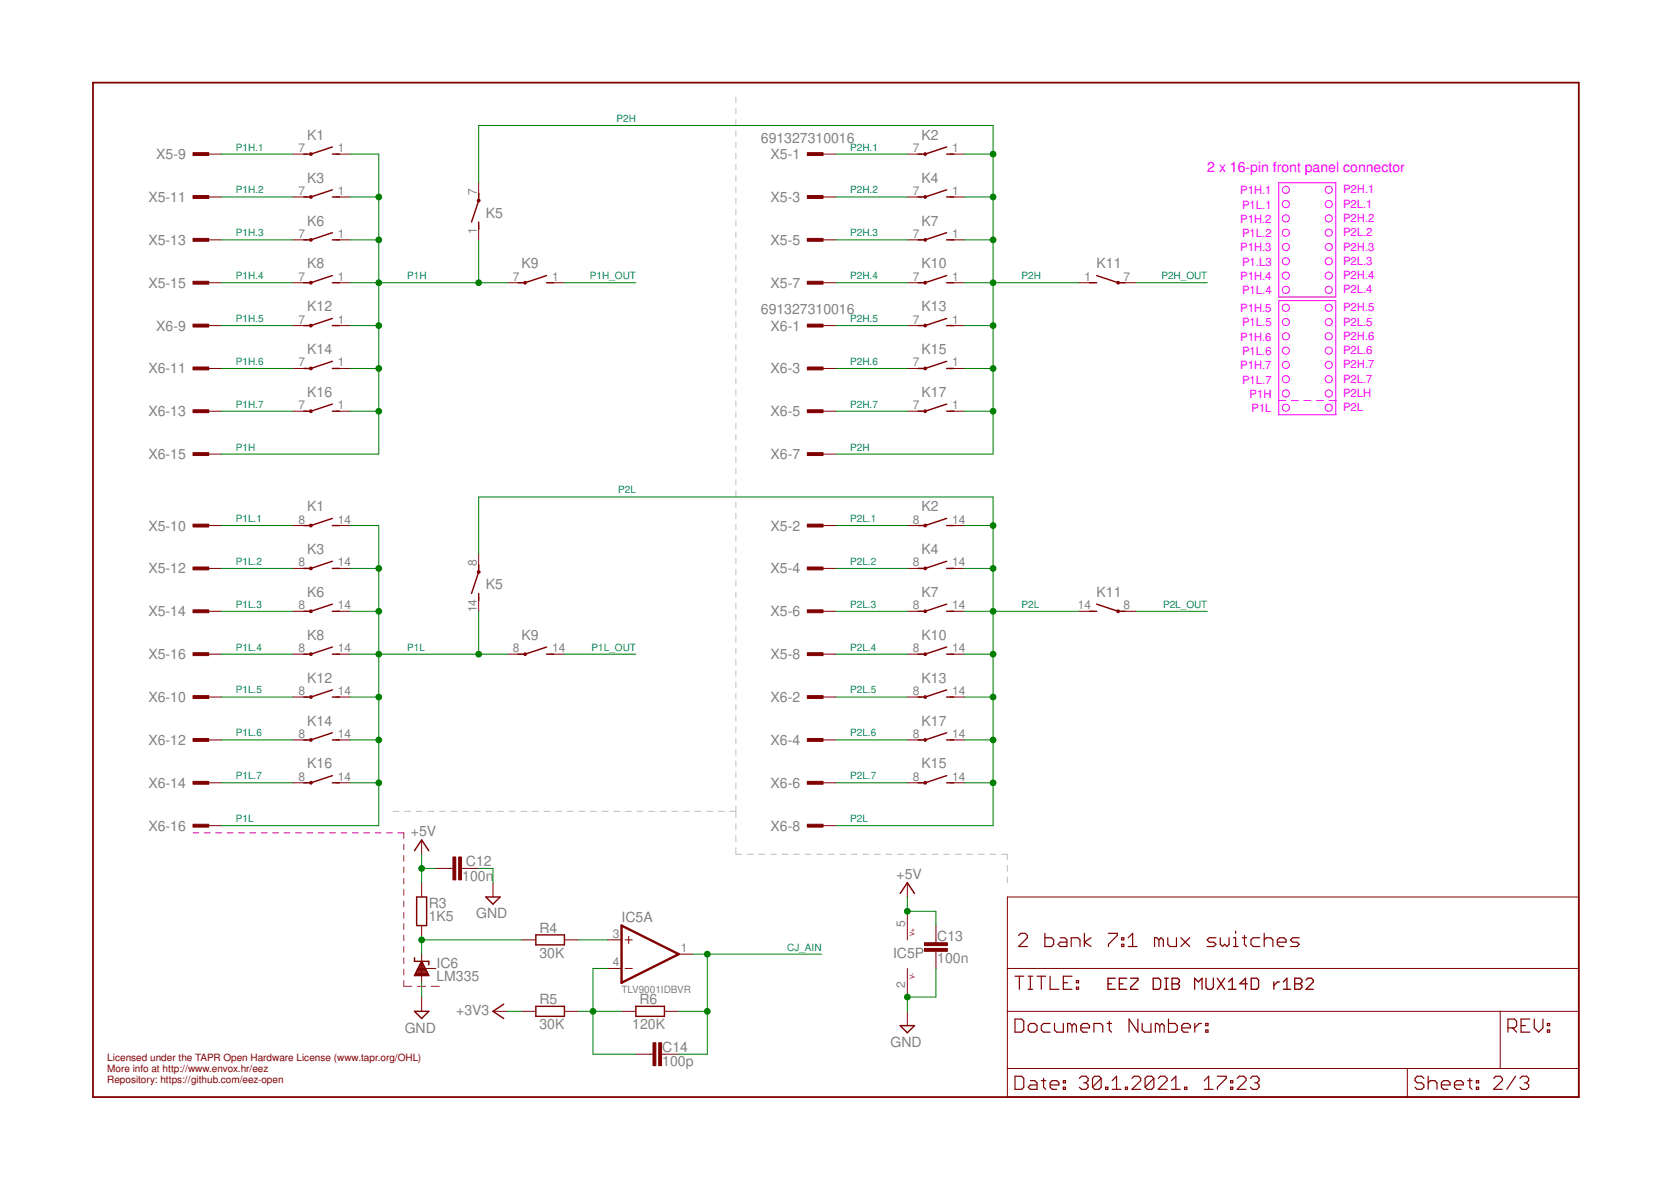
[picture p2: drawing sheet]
<svg xmlns="http://www.w3.org/2000/svg" width="297mm" height="210mm" viewBox="0 0 297 210" stroke-linecap="round" stroke-linejoin="round" font-family="sans-serif">
<g fill="none" stroke="#c0c0c0" stroke-width=".18">
<path d="M130.8 17.2v1M130.8 19.2v1M130.8 21.2v1M130.8 23.2v1M130.8 25.2v1M130.8 27.2v1M130.8 29.2v1M130.8 31.2v1M130.8 33.2v1M130.8 35.2v1M130.8 37.2v1M130.8 39.2v1"/>
<path d="M130.8 41.2v1M130.8 43.2v1M130.8 45.2v1M130.8 47.2v1M130.8 49.2v1M130.8 51.2v1M130.8 53.2v1M130.8 55.2v1M130.8 57.2v1M130.8 59.2v1M130.8 61.2v1M130.8 63.2v1"/>
<path d="M130.8 65.2v1M130.8 67.2v1M130.8 69.2v1M130.8 71.2v1M130.8 73.2v1M130.8 75.2v1M130.8 77.2v1M130.8 79.2v1M130.8 81.2v1M130.8 83.2v1M130.8 85.2v1M130.8 87.2v1"/>
<path d="M130.8 89.2v1M130.8 91.2v1M130.8 93.2v1M130.8 95.2v1M130.8 97.2v1M130.8 99.2v1M130.8 101.2v1M130.8 103.2v1M130.8 105.2v1M130.8 107.2v1M130.8 109.2v1M130.8 111.2v1"/>
<path d="M130.8 113.2v1M130.8 115.2v1M130.8 117.2v1M130.8 119.2v1M130.8 121.2v1M130.8 123.2v1M130.8 125.2v1M130.8 127.2v1M130.8 129.2v1M130.8 131.2v1M130.8 133.2v1M130.8 135.2v1"/>
<path d="M130.8 137.2v1M130.8 139.2v1M69.9 144.2h1M71.9 144.2h1.1M74 144.2h1.1M76.1 144.2h1M78.1 144.2h1.1M80.2 144.2h1.1M82.3 144.2h1M84.3 144.2h1.1M86.4 144.2h1M88.5 144.2h1"/>
<path d="M90.5 144.2h1.1M92.6 144.2h1M94.6 144.2h1.1M96.7 144.2h1.1M98.8 144.2h1M100.8 144.2h1.1M102.9 144.2h1.1M105 144.2h1M107 144.2h1.1M109.1 144.2h1.1M111.2 144.2h1M113.2 144.2h1.1"/>
<path d="M115.3 144.2h1.1M117.3 144.2h1.1M119.4 144.2h1.1M121.5 144.2h1.1M123.5 144.2h1.1M125.6 144.2h1.1M127.7 144.2h1.1M129.8 144.2h1M130.8 141.2v1M130.8 143.2v2.2M130.8 146.3v1.2M130.8 148.5v1.2"/>
<path d="M130.8 150.7v1.1h1.1M132.9 151.8h1M134.9 151.8h1.1M137 151.8h1M139 151.8h1.1M141.1 151.8h1M143.1 151.8h1.1M145.2 151.8h1M147.2 151.8h1.1M149.3 151.8h1M151.3 151.8h1.1M153.4 151.8h1"/>
<path d="M155.4 151.8h1.1M157.5 151.8h1M159.5 151.8h1.1M161.6 151.8h1M163.6 151.8h1.1M165.7 151.8h1.1M167.7 151.8h1.1M169.8 151.8h1.1M171.9 151.8h1M173.9 151.8h1.1M176 151.8h1M178 151.8h1.1v1"/>
<path d="M179.1 153.8v1.1M179.1 155.9v1"/>
</g>
<g fill="none" stroke="#800000" stroke-width=".21">
<path d="M180.4 173.5h1.6M181.1 166.3l.4-.4h.7l.4 .4v.4l-1.5 1.5h1.5M181.2 173.5v2.3M182.8 173.5h.8M182.8 175.8h.8M183.2 173.5v2.3M184.3 173.5h1.6M185.1 173.5v2.3M185.7 165.9v2.3h1.2l.4-.4v-.8l-.4-.3h-1.2M186.7 173.5v2.3h1.5M188.5 166.7h.8l.4 .3v1.2h-1.2l-.4-.4 .4-.4h1.2M189 174.7h.8"/>
<path d="M190.4 168.2v-1.5h1.2l.4 .3v1.2M190.6 173.5h-1.6v2.3h1.6M191.3 175.5h.4v.3h-.4zM191.3 174.3h.4v.4h-.4zM192.8 165.9v2.3M193.9 166.7l-1.1 .7 1.1 .8M197 165.9h1.6v.4l-1.6 1.5v.4M199.4 167.8h.4v.4h-.4zM199.4 166.7h.4v.3h-.4zM200.6 168.2h1.5M200.6 166.7l.7-.8v2.3M206 167l-.4-.3h-.4v1.5"/>
<path d="M206 167v1.2M206 167l.4-.3 .4 .3v1.2M207.6 166.7v1.1l.4 .4h1.1v-1.5M209.9 166.7l1.6 1.5M211.5 166.7l-1.6 1.5M216.2 166.7h-1.2l-.4 .3 .4 .4h.8l.4 .4-.4 .4h-1.2M216.9 166.7v1.1l.4 .4 .4-.4 .4 .4 .4-.4v-1.1M219.3 168.2h.7M219.3 166.7h.3v1.5M219.6 165.5v.4M220.8 166.7h.8M221.2 166.3v1.5l.4 .4"/>
<path d="M223.9 166.7h-1.1l-.4 .3v.8l.4 .4h1.1M224.7 167l.4-.3h.8l.4 .3v1.2M224.7 165.9v2.3M227.1 167.4h1.5v-.4l-.4-.3h-.7l-.4 .3v.8l.4 .4h.7M230.9 166.7h-1.1l-.4 .3 .4 .4h.8l.3 .4-.3 .4h-1.2M180.4 181.1h1.2l.4 .4v1.6l-.4 .4h-1.2zM180.4 191.3h1.2l.4 .4v1.5l-.4 .4h-1.2zM182.8 182.3l.4-.4h.7l.4 .4v.8l-.4 .4h-.7l-.4-.4zM183.2 192.1h.7l.4 .3v1.2h-1.1l-.4-.4 .4-.4h1.1M185.1 192.1h.8M185.5 191.7v1.5l.4 .4M186.7 192.8h1.5v-.4l-.4-.3h-.8l-.3 .3v.8l.3 .4h.8"/>
<path d="M186.7 181.9h-1.2l-.4 .4v.8l.4 .4h1.2M187.5 181.9v1.2l.3 .4h1.2v-1.6M189 193.2h.4v.4h-.4zM189 192.1h.4v.3h-.4zM190.6 182.3l-.4-.4h-.4v1.6M190.6 182.3l.4-.4 .3 .4v1.2M190.6 182.3v1.2M191.9 191.7l.4-.4h.7l.4 .4v.4l-.4 .3M192.1 182.7h1.6v-.4l-.4-.4h-.8l-.4 .4v.8l.4 .4h.8M192.6 192.4h.4M193 192.4l.4 .4v.4l-.4 .4h-.7l-.4-.4M194.5 183.5v-1.6h1.1l.4 .4v1.2"/>
<path d="M195.7 191.7v1.5l-.3 .4h-.8l-.4-.4M195.7 191.7l-.3-.4h-.8l-.4 .4v1.5M195.7 191.7l-1.5 1.5M196.5 193.2h.4v.4h-.4zM196.8 181.9h.8M197.2 181.5v1.6l.4 .4M197.7 193.6h1.6M197.7 192.1l.8-.8v2.3M200 193.2h.4v.4h-.4zM201.2 191.7l.4-.4h.8l.4 .4v.4l-1.6 1.5h1.6M202.3 181.1v2.4l-1.6-2.4v2.4M203 181.9v1.2l.4 .4h1.2v-1.6"/>
<path d="M205.1 191.7v1.5l-.4 .4h-.8l-.3-.4M205.1 191.7l-.4-.4h-.8l-.3 .4v1.5M205.1 191.7l-1.5 1.5M205.9 191.7l.4-.4h.8l.4 .4v.4l-1.6 1.5h1.6M206.2 182.3l-.4-.4h-.4v1.6M206.2 182.3v1.2M206.2 182.3l.3-.4 .4 .4v1.2M207.7 181.1v2.4h1.2l.4-.4v-.8l-.4-.4h-1.2M208.2 193.6h1.6M208.2 192.1l.8-.8v2.3M210.1 182.7h1.5v-.4l-.4-.4h-.8l-.3 .4v.8l.3 .4h.8M210.6 193.2h.4v.4h-.4z"/>
<path d="M212.4 181.9v1.6M213.6 181.9h-.4l-.8 .8M214.1 193.6h1.5M214.1 192.1l.8-.8v2.3M214.3 183.1h.4v.4h-.4zM214.3 181.9h.4v.4h-.4zM216.4 191.3h1.6v.4l-1.6 1.5v.4M218.8 193.2h.3v.4h-.3zM218.8 192.1h.3v.3h-.3zM219.9 191.7l.4-.4h.8l.4 .4v.4l-1.6 1.5h1.6M222.3 191.7l.4-.4h.7l.4 .4v.4l-.4 .3M223 192.4h.4"/>
<path d="M223.4 192.4l.4 .4v.4l-.4 .4h-.7l-.4-.4M253.1 191.7l-.4-.4h-.8l-.4 .4v.4l.4 .3h.8l.4 .4v.4l-.4 .4h-.8l-.4-.4M253.9 192.4l.4-.3h.8l.3 .3v1.2M253.9 191.3v2.3M256.2 192.8h1.6v-.4l-.4-.3h-.8l-.4 .3v.8l.4 .4h.8M258.6 192.8h1.5v-.4l-.4-.3h-.7l-.4 .3v.8l.4 .4h.7M260.9 192.1h.8M261.3 191.7v1.5l.4 .4M262.4 193.2h.4v.4h-.4zM262.4 192.1h.4v.3h-.4zM265.5 191.7l.4-.4h.8l.4 .4v.4l-1.6 1.5h1.6M268.1 182.7h1.1l.4-.4v-.8l-.4-.4h-1.1v2.4"/>
<path d="M268.8 182.7l.8 .8M269.4 191.3l-1.6 2.3M270.2 191.7l.4-.4h.8l.3 .4v.4l-.3 .3M270.4 182.3h.8M271 192.4h.4M271.4 192.4l.3 .4v.4l-.3 .4h-.8l-.4-.4M271.9 181.1h-1.5v2.4h1.5M272.7 181.1v1.6l.8 .8 .8-.8v-1.6M275.1 183.1h.4v.4h-.4zM275.1 181.9h.4v.4h-.4z"/>
</g>
<g fill="#800000" stroke="#800000" stroke-width=".18">
<path d="M34.3 27.1h2.8v.5h-2.8z"/>
<path d="M34.3 93.2h2.8v.5h-2.8z"/>
<path d="M34.3 34.8h2.8v.5h-2.8z"/>
<path d="M34.3 100.8h2.8v.5h-2.8z"/>
<path d="M34.3 42.4h2.8v.5h-2.8z"/>
<path d="M34.3 108.4h2.8v.5h-2.8z"/>
<path d="M34.3 50h2.8v.5h-2.8z"/>
<path d="M34.3 116h2.8v.5h-2.8z"/>
<path d="M143.5 93.2h2.8v.5h-2.8z"/>
<path d="M143.5 27.1h2.8v.5h-2.8z"/>
<path d="M143.5 100.8h2.8v.5h-2.8z"/>
<path d="M143.5 34.8h2.8v.5h-2.8z"/>
<path d="M143.5 108.4h2.8v.5h-2.8z"/>
<path d="M143.5 42.4h2.8v.5h-2.8z"/>
<path d="M143.5 116h2.8v.5h-2.8z"/>
<path d="M143.5 50h2.8v.5h-2.8z"/>
<path d="M143.5 138.9h2.8v.5h-2.8z"/>
<path d="M143.5 80.5h2.8v.5h-2.8z"/>
<path d="M143.5 146.5h2.8v.5h-2.8z"/>
<path d="M34.3 138.9h2.8v.5h-2.8z"/>
<path d="M34.3 80.5h2.8v.5h-2.8z"/>
<path d="M34.3 146.5h2.8v.5h-2.8z"/>
<path d="M34.3 57.6h2.8v.5h-2.8z"/>
<path d="M34.3 123.6h2.8v.5h-2.8z"/>
<path d="M34.3 65.2h2.8v.5h-2.8z"/>
<path d="M34.3 131.3h2.8v.5h-2.8z"/>
<path d="M143.5 57.6h2.8v.5h-2.8z"/>
<path d="M143.5 123.6h2.8v.5h-2.8z"/>
<path d="M143.5 65.2h2.8v.5h-2.8z"/>
<path d="M143.5 131.3h2.8v.5h-2.8z"/>
<path d="M143.5 72.8h2.8v.5h-2.8z"/>
<path d="M34.3 72.8h2.8v.5h-2.8z"/>
<path d="M81.5 152.3h.5v4.1h-.5z"/>
<path d="M80.5 152.3h.5v4.1h-.5z"/>
<path d="M117.1 185.3h.5v4.1h-.5z"/>
<path d="M116.1 185.3h.5v4.1h-.5z"/>
<path d="M164.3 168.6h4.1v.5h-4.1z"/>
<path d="M164.3 167.6h4.1v.5h-4.1z"/>
</g>
<g fill="none" stroke="#800000" stroke-width=".18">
<path d="M36.9 27.4h2.5M36.9 35h2.5M52.1 27.4h2.5M52.1 35h2.5M59.7 27.4h2.6M59.7 35h2.6M85.1 32.5v2.5M146 27.4h2.6M146 35h2.6M161.3 27.4h2.5M161.3 35h2.5M168.9 27.4h2.5"/>
<path d="M168.9 35h2.5M36.9 42.6h2.5M36.9 50.2h2.5M36.9 57.9h2.5M52.1 42.6h2.5M52.1 50.2h2.5M52.1 57.9h2.5M59.7 42.6h2.6M59.7 50.2h2.6M59.7 57.9h2.6M85.1 40.1v2.5M90.2 50.2h2.5"/>
<path d="M97.8 50.2h2.5M146 42.6h2.6M146 50.2h2.6M146 57.9h2.6M161.3 42.6h2.5M161.3 50.2h2.5M161.3 57.9h2.5M168.9 42.6h2.5M168.9 50.2h2.5M168.9 57.9h2.5M191.8 50.2h2.5M199.4 50.2h2.5"/>
<path d="M36.9 65.5h2.5M36.9 73.1h2.5M52.1 65.5h2.5M52.1 73.1h2.5M59.7 65.5h2.6M59.7 73.1h2.6M146 65.5h2.6M146 73.1h2.6M161.3 65.5h2.5M161.3 73.1h2.5M168.9 65.5h2.5M168.9 73.1h2.5"/>
<path d="M36.9 93.4h2.5M36.9 80.7h2.5M52.1 93.4h2.5M59.7 93.4h2.6M85.1 98.5v2.5M146 93.4h2.6M146 80.7h2.6M161.3 93.4h2.5M168.9 93.4h2.5M36.9 101h2.5M36.9 108.6h2.5M36.9 116.3h2.5"/>
<path d="M52.1 101h2.5M52.1 108.6h2.5M52.1 116.3h2.5M59.7 101h2.6M59.7 108.6h2.6M59.7 116.3h2.6M85.1 106.1v2.5M90.2 116.3h2.5M97.8 116.3h2.5M146 101h2.6M146 108.6h2.6M146 116.3h2.6"/>
<path d="M161.3 101h2.5M161.3 108.6h2.5M161.3 116.3h2.5M168.9 101h2.5M168.9 108.6h2.5M168.9 116.3h2.5M191.8 108.6h2.5M199.4 108.6h2.5M36.9 139.1h2.5M36.9 123.9h2.5M36.9 131.5h2.5M52.1 139.1h2.5"/>
<path d="M52.1 123.9h2.5M52.1 131.5h2.5M59.7 139.1h2.6M59.7 123.9h2.6M59.7 131.5h2.6M146 139.1h2.6M146 123.9h2.6M146 131.5h2.6M161.3 139.1h2.5M161.3 123.9h2.5M161.3 131.5h2.5M168.9 139.1h2.5"/>
<path d="M168.9 123.9h2.5M168.9 131.5h2.5M36.9 146.7h2.5M75 149.3v2.5M75 156.9v2.5M77.5 154.3h3M82 154.3h3.1M87.6 156.9v2.5M146 146.7h2.6M161.3 156.9v2.5M179.1 159.4h101.5v35.6h-101.5zM75 172.1h2.5"/>
<path d="M75 164.5v2.5M75 169.6v5.1M75 177.2v2.5M87.6 179.7h2.6M92.7 179.7h2.5M92.7 167h2.5M100.3 179.7h2.6M100.3 167h2.6M107.9 172.1h2.6M107.9 167h2.6M110.5 179.7h2.5M111.1 172.1h1.3"/>
<path d="M111.1 167h1.3M111.8 166.4v1.3M118.1 179.7h2.5M120.6 169.6h2.6M161.3 162v5M161.3 172.1v5.1M161.3 179.7v2.6M166.4 164.5v3.1M166.4 169.1v3M179.1 179.7h101.5M179.1 172.1h101.5M266.7 179.7v10.2"/>
<path d="M113 187.4h3.1M117.6 187.4h3M179.1 189.9h101.5M250.2 189.9v5.1"/>
</g>
<path d="M16.5 14.7h264.1v180.3h-264.1z" fill="none" stroke="#800000" stroke-width=".32"/>
<g fill="none" stroke="#800000" stroke-width=".23">
<path d="M197 174.9h.6M198.3 173.9h-1.3v1.9h1.3M199 174.9h.6M200.3 173.9h-1.3v1.9h1.3M201 173.9h1.3v.3l-1.3 1.3v.3h1.3M205 173.9h1l.3 .3v1.3l-.3 .3h-1zM207 173.9h.7M207 175.8h.7M207.3 173.9v1.9M208.3 173.9h1l.4 .3v.3l-.4 .4 .4 .3v.3l-.4 .3h-1zM208.3 174.9h1M212.4 175.8v-1.9l.6 .6 .7-.6v1.9"/>
<path d="M214.4 173.9v1.6l.3 .3h.7l.3-.3v-1.6M216.4 173.9l1.3 1.9M217.7 173.9l-1.3 1.9M218.4 175.8h1.3M218.4 174.5l.7-.6v1.9M221.7 174.9h-1.3l1-1v1.9M222.4 173.9h1l.3 .3v1.3l-.3 .3h-1zM226.4 174.5v1.3M227.4 174.5h-.3l-.7 .7M228.1 175.8h1.3M228.1 174.5l.7-.6v1.9M230.1 173.9h1l.3 .3v.3l-.3 .4 .3 .3v.3l-.3 .3h-1z"/>
<path d="M230.1 174.9h1M232.2 174.2l.3-.3h.6l.3 .3v.3l-1.2 1.3h1.2"/>
</g>
<g fill="none" stroke="#800000" stroke-width=".25">
<path d="M59.1 26.1l-3.8 1.3h-1.3M59.1 27.4h1.2M59.1 33.7l-3.8 1.3h-1.3M59.1 35h1.2M85.1 34.4v1.2l-1.3 3.9M85.1 39.5v1.2M168.3 26.1l-3.8 1.3h-1.3M168.3 27.4h1.2M168.3 33.7l-3.8 1.3h-1.3M168.3 35h1.2M59.1 41.4l-3.8 1.2h-1.3M59.1 42.6h1.2"/>
<path d="M59.1 49l-3.8 1.2h-1.3M59.1 50.2h1.2M59.1 56.6l-3.8 1.3h-1.3M59.1 57.9h1.2M97.2 49l-3.9 1.2h-1.2M97.2 50.2h1.2M168.3 41.4l-3.8 1.2h-1.3M168.3 42.6h1.2M168.3 49l-3.8 1.2h-1.3M168.3 50.2h1.2M168.3 56.6l-3.8 1.3h-1.3M168.3 57.9h1.2"/>
<path d="M193.7 50.2h1.2M194.9 49l3.9 1.2h1.2M59.1 64.2l-3.8 1.3h-1.3M59.1 65.5h1.2M59.1 71.8l-3.8 1.3h-1.3M59.1 73.1h1.2M168.3 64.2l-3.8 1.3h-1.3M168.3 65.5h1.2M168.3 71.8l-3.8 1.3h-1.3M168.3 73.1h1.2M59.1 92.1l-3.8 1.3h-1.3M59.1 93.4h1.2"/>
<path d="M59.1 99.8l-3.8 1.2h-1.3M168.3 92.1l-3.8 1.3h-1.3M168.3 93.4h1.2M168.3 99.8l-3.8 1.2h-1.3M59.1 101h1.2M59.1 107.4l-3.8 1.2h-1.3M59.1 108.6h1.2M59.1 115l-3.8 1.3h-1.3M59.1 116.3h1.2M85.1 100.4v1.3l-1.3 3.8M85.1 105.5v1.2M97.2 115l-3.9 1.3h-1.2"/>
<path d="M97.2 116.3h1.2M168.3 101h1.2M168.3 107.4l-3.8 1.2h-1.3M168.3 108.6h1.2M168.3 115l-3.8 1.3h-1.3M168.3 116.3h1.2M193.7 108.6h1.2M194.9 107.4l3.9 1.2h1.2M59.1 122.6l-3.8 1.3h-1.3M59.1 123.9h1.2M59.1 130.2l-3.8 1.3h-1.3M59.1 131.5h1.2"/>
<path d="M59.1 137.9l-3.8 1.2h-1.3M59.1 139.1h1.2M168.3 122.6l-3.8 1.3h-1.3M168.3 123.9h1.2M168.3 130.2l-3.8 1.3h-1.3M168.3 131.5h1.2M168.3 137.9l-3.8 1.2h-1.3M168.3 139.1h1.2M73.7 151.2l1.3-1.9 1.2 1.9M74.1 159.4h1.7v5.1h-1.7zM86.4 159.4h2.5l-1.3 1.3zM160 158.8l1.3-1.9 1.3 1.9"/>
<path d="M73.7 170.2v.7h2.5v.6M73.7 179.7h2.5l-1.2 1.3zM73.8 173.2h2.3M73.9 173h2.1M74 172.8h1.9M74.1 172.6h1.7M74.2 172.3h1.5M74.3 172.1h1.3M74.4 171.9h1.1M74.5 171.7h.8M74.7 171.4h.5M74.8 171.2h.3"/>
<path d="M74.9 171h.1M75 170.9l1.2 2.5h-2.5zM89.5 178.5l-1.9 1.2 1.9 1.3M95.2 166.2h5.1v1.7h-5.1zM95.2 178.9h5.1v1.7h-5.1zM113 178.9h5.1v1.7h-5.1zM160 182.3h2.6l-1.3 1.3z"/>
</g>
<g fill="none" stroke="#800000" stroke-width=".42">
<path d="M110.5 164.5l10.1 5.1-10.1 5.1z"/>
<circle cx="55.3" cy="35" r=".13"/>
<circle cx="55.3" cy="27.4" r=".13"/>
<circle cx="85.1" cy="35.6" r=".13"/>
<circle cx="164.5" cy="27.4" r=".13"/>
<circle cx="164.5" cy="35" r=".13"/>
<circle cx="55.3" cy="42.6" r=".13"/>
<circle cx="55.3" cy="50.2" r=".13"/>
<circle cx="55.3" cy="57.9" r=".13"/>
<circle cx="93.3" cy="50.2" r=".13"/>
<circle cx="164.5" cy="50.2" r=".13"/>
<circle cx="164.5" cy="57.9" r=".13"/>
<circle cx="164.5" cy="42.6" r=".13"/>
<circle cx="198.8" cy="50.2" r=".13"/>
<circle cx="55.3" cy="65.5" r=".13"/>
<circle cx="55.3" cy="73.1" r=".13"/>
<circle cx="164.5" cy="65.5" r=".13"/>
<circle cx="164.5" cy="73.1" r=".13"/>
<circle cx="55.3" cy="93.4" r=".13"/>
<circle cx="164.5" cy="93.4" r=".13"/>
<circle cx="55.3" cy="108.6" r=".13"/>
<circle cx="55.3" cy="116.3" r=".13"/>
<circle cx="55.3" cy="101" r=".13"/>
<circle cx="85.1" cy="101.7" r=".13"/>
<circle cx="93.3" cy="116.3" r=".13"/>
<circle cx="164.5" cy="101" r=".13"/>
<circle cx="164.5" cy="116.3" r=".13"/>
<circle cx="164.5" cy="108.6" r=".13"/>
<circle cx="198.8" cy="108.6" r=".13"/>
<circle cx="55.3" cy="123.9" r=".13"/>
<circle cx="55.3" cy="139.1" r=".13"/>
<circle cx="55.3" cy="131.5" r=".13"/>
<circle cx="164.5" cy="123.9" r=".13"/>
<circle cx="164.5" cy="131.5" r=".13"/>
<circle cx="164.5" cy="139.1" r=".13"/>
</g>
<g fill="none" stroke="#008000" stroke-width=".18">
<path d="M39.4 27.4h12.7M39.4 35h12.7M62.3 27.4h5v53.3h-27.9M62.3 35h5M85.1 32.5v-10.2h91.4v58.4h-27.9M148.6 27.4h12.7M148.6 35h12.7M171.4 27.4h5.1M171.4 35h5.1M39.4 57.9h12.7M39.4 50.2h12.7M39.4 42.6h12.7"/>
<path d="M62.3 57.9h5M62.3 50.2h27.9M62.3 42.6h5M85.1 42.6v7.6M100.3 50.2h12.7M148.6 57.9h12.7M148.6 50.2h12.7M148.6 42.6h12.7M171.4 57.9h5.1M171.4 50.2h20.4M171.4 42.6h5.1M201.9 50.2h12.7"/>
<path d="M39.4 73.1h12.7M39.4 65.5h12.7M62.3 73.1h5M62.3 65.5h5M148.6 73.1h12.7M148.6 65.5h12.7M171.4 73.1h5.1M171.4 65.5h5.1M39.4 93.4h12.7M62.3 93.4h5v53.3h-27.9M85.1 98.5v-10.2h91.4v58.4h-27.9M148.6 93.4h12.7"/>
<path d="M171.4 93.4h5.1M39.4 101h12.7M39.4 108.6h12.7M39.4 116.3h12.7M62.3 101h5M62.3 108.6h5M62.3 116.3h27.9M85.1 108.6v7.7M100.3 116.3h12.7M148.6 101h12.7M148.6 108.6h12.7M148.6 116.3h12.7"/>
<path d="M171.4 101h5.1M171.4 108.6h20.4M171.4 116.3h5.1M201.9 108.6h12.7M39.4 123.9h12.7M39.4 131.5h12.7M39.4 139.1h12.7M62.3 123.9h5M62.3 131.5h5M62.3 139.1h5M148.6 123.9h12.7M148.6 131.5h12.7"/>
<path d="M148.6 139.1h12.7M171.4 123.9h5.1M171.4 131.5h5.1M171.4 139.1h5.1M75 151.8v5.1M75 154.3h2.5M85.1 154.3h2.5v2.6M161.3 159.4v2.6h5.1v2.5M75 174.7v2.5M90.2 179.7h2.5M92.7 167h-17.7v2.6M102.9 179.7h7.6"/>
<path d="M102.9 167h5M107.9 172.1h-2.5v15.3h7.6M120.6 179.7h5.1M123.2 169.6h22.8M125.7 169.6v17.8h-5.1M166.4 172.1v5.1h-5.1v2.5"/>
</g>
<g fill="#008000" stroke="#008000" stroke-width=".18">
<circle cx="67.3" cy="65.5" r=".51"/>
<circle cx="67.3" cy="57.9" r=".51"/>
<circle cx="67.3" cy="50.2" r=".51"/>
<circle cx="67.3" cy="42.6" r=".51"/>
<circle cx="67.3" cy="35" r=".51"/>
<circle cx="67.3" cy="73.1" r=".51"/>
<circle cx="85.1" cy="50.2" r=".51"/>
<circle cx="67.3" cy="101" r=".51"/>
<circle cx="67.3" cy="108.6" r=".51"/>
<circle cx="67.3" cy="116.3" r=".51"/>
<circle cx="67.3" cy="123.9" r=".51"/>
<circle cx="67.3" cy="131.5" r=".51"/>
<circle cx="67.3" cy="139.1" r=".51"/>
<circle cx="85.1" cy="116.3" r=".51"/>
<circle cx="176.5" cy="50.2" r=".51"/>
<circle cx="176.5" cy="42.6" r=".51"/>
<circle cx="176.5" cy="57.9" r=".51"/>
<circle cx="176.5" cy="65.5" r=".51"/>
<circle cx="176.5" cy="35" r=".51"/>
<circle cx="176.5" cy="73.1" r=".51"/>
<circle cx="176.5" cy="27.4" r=".51"/>
<circle cx="176.5" cy="116.3" r=".51"/>
<circle cx="176.5" cy="108.6" r=".51"/>
<circle cx="176.5" cy="101" r=".51"/>
<circle cx="176.5" cy="123.9" r=".51"/>
<circle cx="176.5" cy="131.5" r=".51"/>
<circle cx="176.5" cy="139.1" r=".51"/>
<circle cx="176.5" cy="93.4" r=".51"/>
<circle cx="161.3" cy="177.2" r=".51"/>
<circle cx="125.7" cy="169.6" r=".51"/>
<circle cx="125.7" cy="179.7" r=".51"/>
<circle cx="75" cy="154.3" r=".51"/>
<circle cx="161.3" cy="162" r=".51"/>
<circle cx="75" cy="167" r=".51"/>
<circle cx="105.4" cy="179.7" r=".51"/>
</g>
<g fill="none" stroke="#f0f" stroke-width=".18">
<path d="M227.3 32.5h10.2v20.3h-10.2zM227.3 53.4h10.2v20.3h-10.2zM227.3 71.2h1.2M229.6 71.2h1.2M231.8 71.2h1.2M234 71.2h1.2M236.2 71.2h1.3"/>
<circle cx="228.6" cy="38.8" r=".64"/>
<circle cx="228.6" cy="36.3" r=".64"/>
<circle cx="228.6" cy="33.7" r=".64"/>
<circle cx="236.2" cy="38.8" r=".64"/>
<circle cx="236.2" cy="36.3" r=".64"/>
<circle cx="236.2" cy="33.7" r=".64"/>
<circle cx="228.6" cy="57.2" r=".64"/>
<circle cx="228.6" cy="43.9" r=".64"/>
<circle cx="228.6" cy="51.5" r=".64"/>
<circle cx="228.6" cy="49" r=".64"/>
<circle cx="228.6" cy="46.4" r=".64"/>
<circle cx="228.6" cy="59.8" r=".64"/>
<circle cx="228.6" cy="54.7" r=".64"/>
<circle cx="228.6" cy="41.4" r=".64"/>
<circle cx="236.2" cy="49" r=".64"/>
<circle cx="236.2" cy="46.4" r=".64"/>
<circle cx="236.2" cy="54.7" r=".64"/>
<circle cx="236.2" cy="57.2" r=".64"/>
<circle cx="236.2" cy="43.9" r=".64"/>
<circle cx="236.2" cy="51.5" r=".64"/>
<circle cx="236.2" cy="59.8" r=".64"/>
<circle cx="236.2" cy="41.4" r=".64"/>
<circle cx="228.6" cy="72.5" r=".64"/>
<circle cx="228.6" cy="67.4" r=".64"/>
<circle cx="228.6" cy="64.9" r=".64"/>
<circle cx="228.6" cy="62.3" r=".64"/>
<circle cx="228.6" cy="69.9" r=".64"/>
<circle cx="236.2" cy="62.3" r=".64"/>
<circle cx="236.2" cy="64.9" r=".64"/>
<circle cx="236.2" cy="67.4" r=".64"/>
<circle cx="236.2" cy="69.9" r=".64"/>
<circle cx="236.2" cy="72.5" r=".64"/>
</g>
<g fill="none" stroke="#800080" stroke-width=".18">
<path d="M34.3 148h1M36.3 148h1.1M38.4 148h1M40.4 148h1M42.4 148h1M44.4 148h1M46.5 148h1M48.5 148h1M50.5 148h1M52.5 148h1.1M54.5 148h1.1M56.6 148h1"/>
<path d="M58.6 148h1M60.6 148h1M62.7 148h1M64.7 148h1M66.7 148h1M68.7 148h1M70.7 148h1.1v1M71.8 150v1M71.8 152.1v1M71.8 154.1v1M71.8 156.1v1M71.8 158.1v1"/>
<path d="M71.8 160.1v1.1M71.8 162.2v1M71.8 164.2v1M71.8 166.2v1M71.8 168.2v1M71.8 170.2v1.1M71.8 172.3v1M71.8 174.3v1h1.4M74.2 175.3h1.5M76.7 175.3h1.4"/>
</g>
<g font-size="2.5" fill="#808080">
<text x="27.8" y="28.3">X5-9</text>
<text x="54.6" y="24.9">K1</text>
<text x="135.3" y="25.4">691327310016</text>
<text x="137" y="28.3">X5-1</text>
<text x="163.8" y="24.9">K2</text>
<text x="26.4" y="35.9">X5-11</text>
<text x="54.6" y="32.5">K3</text>
<text x="137" y="35.9">X5-3</text>
<text x="163.8" y="32.5">K4</text>
<text x="54.6" y="40.1">K6</text>
<text x="86.4" y="38.7">K5</text>
<text x="163.8" y="40.1">K7</text>
<text x="26.4" y="43.5">X5-13</text>
<text x="54.6" y="47.7">K8</text>
<text x="92.7" y="47.7">K9</text>
<text x="137" y="43.5">X5-5</text>
<text x="163.8" y="47.7">K10</text>
<text x="194.9" y="47.7">K11</text>
<text x="26.4" y="51.1">X5-15</text>
<text x="137" y="51.1">X5-7</text>
<text x="27.8" y="58.8">X6-9</text>
<text x="54.6" y="55.3">K12</text>
<text x="135.3" y="55.8">691327310016</text>
<text x="137" y="58.8">X6-1</text>
<text x="163.8" y="55.3">K13</text>
<text x="54.6" y="62.9">K14</text>
<text x="163.8" y="62.9">K15</text>
<text x="26.4" y="66.4">X6-11</text>
<text x="54.6" y="70.6">K16</text>
<text x="137" y="66.4">X6-3</text>
<text x="163.8" y="70.6">K17</text>
<text x="26.4" y="74">X6-13</text>
<text x="137" y="74">X6-5</text>
<text x="26.4" y="81.6">X6-15</text>
<text x="137" y="81.6">X6-7</text>
<text x="26.4" y="94.3">X5-10</text>
<text x="54.6" y="90.9">K1</text>
<text x="137" y="94.3">X5-2</text>
<text x="163.8" y="90.9">K2</text>
<text x="26.4" y="101.9">X5-12</text>
<text x="54.6" y="98.5">K3</text>
<text x="137" y="101.9">X5-4</text>
<text x="163.8" y="98.5">K4</text>
<text x="54.6" y="106.1">K6</text>
<text x="86.4" y="104.7">K5</text>
<text x="163.8" y="106.1">K7</text>
<text x="194.9" y="106.1">K11</text>
<text x="26.4" y="109.5">X5-14</text>
<text x="54.6" y="113.7">K8</text>
<text x="92.7" y="113.7">K9</text>
<text x="137" y="109.5">X5-6</text>
<text x="163.8" y="113.7">K10</text>
<text x="26.4" y="117.2">X5-16</text>
<text x="137" y="117.2">X5-8</text>
<text x="26.4" y="124.8">X6-10</text>
<text x="54.6" y="121.3">K12</text>
<text x="137" y="124.8">X6-2</text>
<text x="163.8" y="121.3">K13</text>
<text x="54.6" y="129">K14</text>
<text x="163.8" y="129">K17</text>
<text x="26.4" y="132.4">X6-12</text>
<text x="54.6" y="136.6">K16</text>
<text x="137" y="132.4">X6-4</text>
<text x="163.8" y="136.6">K15</text>
<text x="26.4" y="140">X6-14</text>
<text x="137" y="140">X6-6</text>
<text x="26.4" y="147.6">X6-16</text>
<text x="73" y="148.6">+5V</text>
<text x="137" y="147.6">X6-8</text>
<text x="82.8" y="154">C12</text>
<text x="76.2" y="161.4">R3</text>
<text x="82.2" y="156.5">100n</text>
<text x="159.4" y="156.3">+5V</text>
<text x="76.2" y="163.6">1K5</text>
<text x="84.6" y="163.2">GND</text>
<text x="95.9" y="165.8">R4</text>
<text x="110.5" y="163.9">IC5A</text>
<text x="166.6" y="167.3">C13</text>
<text x="77.6" y="172">IC6</text>
<text x="95.9" y="170.2">30K</text>
<text x="158.7" y="170.2">IC5P</text>
<text x="166.6" y="171.1">100n</text>
<text x="77.6" y="174.3">LM335</text>
<text x="95.9" y="178.5">R5</text>
<text x="113.7" y="178.5">R6</text>
<text x="71.9" y="183.6">GND</text>
<text x="81.1" y="180.4">+3V3</text>
<text x="95.9" y="182.9">30K</text>
<text x="112.4" y="182.9">120K</text>
<text x="117.7" y="189.5">100p</text>
<text x="117.7" y="187">C14</text>
<text x="158.3" y="186.1">GND</text>
</g>
<text font-size="2.5" fill="#f0f" x="214.6" y="30.6">2 x 16-pin front panel connector</text>
<g font-size="2.1" fill="#808080">
<text x="53.1" y="27">7</text>
<text x="60.1" y="27">1</text>
<text x="162.3" y="27">7</text>
<text x="169.3" y="27">1</text>
<text x="53.1" y="34.7">7</text>
<text x="60.1" y="34.7">1</text>
<text x="84.7" y="34.7" transform="rotate(-90 84.7 34.7)">7</text>
<text x="162.3" y="34.7">7</text>
<text x="169.3" y="34.7">1</text>
<text x="84.7" y="41.6" transform="rotate(-90 84.7 41.6)">1</text>
<text x="53.1" y="42.3">7</text>
<text x="60.1" y="42.3">1</text>
<text x="162.3" y="42.3">7</text>
<text x="169.3" y="42.3">1</text>
<text x="53.1" y="49.9">7</text>
<text x="60.1" y="49.9">1</text>
<text x="91.2" y="49.9">7</text>
<text x="98.2" y="49.9">1</text>
<text x="162.3" y="49.9">7</text>
<text x="169.3" y="49.9">1</text>
<text x="192.8" y="49.9">1</text>
<text x="199.7" y="49.9">7</text>
<text x="53.1" y="57.5">7</text>
<text x="60.1" y="57.5">1</text>
<text x="162.3" y="57.5">7</text>
<text x="169.3" y="57.5">1</text>
<text x="53.1" y="65.1">7</text>
<text x="60.1" y="65.1">1</text>
<text x="162.3" y="65.1">7</text>
<text x="169.3" y="65.1">1</text>
<text x="53.1" y="72.7">7</text>
<text x="60.1" y="72.7">1</text>
<text x="162.3" y="72.7">7</text>
<text x="169.3" y="72.7">1</text>
<text x="53.1" y="93.1">8</text>
<text x="60.1" y="93.1">14</text>
<text x="162.3" y="93.1">8</text>
<text x="169.3" y="93.1">14</text>
<text x="53.1" y="100.7">8</text>
<text x="60.1" y="100.7">14</text>
<text x="84.7" y="100.7" transform="rotate(-90 84.7 100.7)">8</text>
<text x="162.3" y="100.7">8</text>
<text x="169.3" y="100.7">14</text>
<text x="53.1" y="108.3">8</text>
<text x="60.1" y="108.3">14</text>
<text x="84.7" y="108.8" transform="rotate(-90 84.7 108.8)">14</text>
<text x="162.3" y="108.3">8</text>
<text x="169.3" y="108.3">14</text>
<text x="191.6" y="108.3">14</text>
<text x="199.7" y="108.3">8</text>
<text x="53.1" y="115.9">8</text>
<text x="60.1" y="115.9">14</text>
<text x="91.2" y="115.9">8</text>
<text x="98.2" y="115.9">14</text>
<text x="162.3" y="115.9">8</text>
<text x="169.3" y="115.9">14</text>
<text x="53.1" y="123.5">8</text>
<text x="60.1" y="123.5">14</text>
<text x="162.3" y="123.5">8</text>
<text x="169.3" y="123.5">14</text>
<text x="53.1" y="131.1">8</text>
<text x="60.1" y="131.1">14</text>
<text x="162.3" y="131.1">8</text>
<text x="169.3" y="131.1">14</text>
<text x="53.1" y="138.8">8</text>
<text x="60.1" y="138.8">14</text>
<text x="162.3" y="138.8">8</text>
<text x="169.3" y="138.8">14</text>
<text x="109" y="166.7">3</text>
<text x="160.9" y="164.7" transform="rotate(-90 160.9 164.7)">5</text>
<text x="109" y="171.8">4</text>
<text x="121" y="169.2">1</text>
<text x="160.9" y="175.7" transform="rotate(-90 160.9 175.7)">2</text>
</g>
<g font-size="2" fill="#f0f">
<text x="220.5" y="34.5">P1H.1</text>
<text x="238.7" y="34.4">P2H.1</text>
<text x="220.5" y="39.6">P1H.2</text>
<text x="220.8" y="37.1">P1L.1</text>
<text x="238.7" y="39.5">P2H.2</text>
<text x="238.7" y="42">P2L.2</text>
<text x="238.7" y="36.9">P2L.1</text>
<text x="220.5" y="44.7">P1H.3</text>
<text x="220.8" y="42.1">P1L.2</text>
<text x="220.8" y="47.2">P1.L3</text>
<text x="238.7" y="44.5">P2H.3</text>
<text x="238.7" y="47.1">P2L.3</text>
<text x="220.5" y="49.8">P1H.4</text>
<text x="220.8" y="52.3">P1L.4</text>
<text x="238.7" y="52.1">P2L.4</text>
<text x="238.7" y="49.6">P2H.4</text>
<text x="220.5" y="55.5">P1H.5</text>
<text x="220.8" y="58">P1L.5</text>
<text x="238.7" y="55.3">P2H.5</text>
<text x="238.7" y="57.9">P2L.5</text>
<text x="220.5" y="60.6">P1H.6</text>
<text x="220.5" y="65.6">P1H.7</text>
<text x="220.8" y="63.1">P1L.6</text>
<text x="238.7" y="60.4">P2H.6</text>
<text x="238.7" y="62.9">P2L.6</text>
<text x="238.7" y="65.5">P2H.7</text>
<text x="220.8" y="68.2">P1L.7</text>
<text x="222.1" y="70.7">P1H</text>
<text x="238.7" y="68">P2L.7</text>
<text x="238.7" y="70.6">P2LH</text>
<text x="222.5" y="73.2">P1L</text>
<text x="238.7" y="73.1">P2L</text>
</g>
<g font-size="1.8" fill="#008080">
<text x="109.6" y="21.7">P2H</text>
<text x="41.9" y="26.8">P1H.1</text>
<text x="151.1" y="26.8">P2H.1</text>
<text x="41.9" y="34.4">P1H.2</text>
<text x="151.1" y="34.4">P2H.2</text>
<text x="41.9" y="42">P1H.3</text>
<text x="151.1" y="42">P2H.3</text>
<text x="41.9" y="49.6">P1H.4</text>
<text x="72.4" y="49.6">P1H</text>
<text x="104.9" y="49.6">P1H_OUT</text>
<text x="151.1" y="49.6">P2H.4</text>
<text x="181.6" y="49.6">P2H</text>
<text x="206.4" y="49.6">P2H_OUT</text>
<text x="41.9" y="57.2">P1H.5</text>
<text x="151.1" y="57.2">P2H.5</text>
<text x="41.9" y="64.8">P1H.6</text>
<text x="151.1" y="64.8">P2H.6</text>
<text x="41.9" y="72.5">P1H.7</text>
<text x="151.1" y="72.5">P2H.7</text>
<text x="41.9" y="80.1">P1H</text>
<text x="151.1" y="80.1">P2H</text>
<text x="109.9" y="87.7">P2L</text>
<text x="41.9" y="92.8">P1L.1</text>
<text x="151.1" y="92.8">P2L.1</text>
<text x="41.9" y="100.4">P1L.2</text>
<text x="151.1" y="100.4">P2L.2</text>
<text x="41.9" y="108">P1L.3</text>
<text x="151.1" y="108">P2L.3</text>
<text x="181.6" y="108">P2L</text>
<text x="206.7" y="108">P2L_OUT</text>
<text x="41.9" y="115.6">P1L.4</text>
<text x="72.4" y="115.6">P1L</text>
<text x="105.2" y="115.6">P1L_OUT</text>
<text x="151.1" y="115.6">P2L.4</text>
<text x="41.9" y="123.3">P1L.5</text>
<text x="151.1" y="123.3">P2L.5</text>
<text x="41.9" y="130.9">P1L.6</text>
<text x="151.1" y="130.9">P2L.6</text>
<text x="41.9" y="138.5">P1L.7</text>
<text x="151.1" y="138.5">P2L.7</text>
<text x="41.9" y="146.1">P1L</text>
<text x="151.1" y="146.1">P2L</text>
<text x="139.9" y="169">CJ_AIN</text>
</g>
<text font-size="1.8" fill="#808080" x="110.5" y="176.6">TLV9001IDBVR</text>
<g font-size="1.8" fill="#800000">
<text x="19.1" y="188.6">Licensed under the TAPR Open Hardware License (www.tapr.org/OHL)</text>
<text x="19.1" y="190.5">More info at http://www.envox.hr/eez</text>
<text x="19.1" y="192.4">Repository: https://github.com/eez-open</text>
</g>
<g font-size="1.1" fill="#800000">
<text x="162.6" y="166.4" transform="rotate(-90 162.6 166.4)">V+</text>
<text x="162.6" y="174" transform="rotate(-90 162.6 174)">V-</text>
</g>
</svg>
